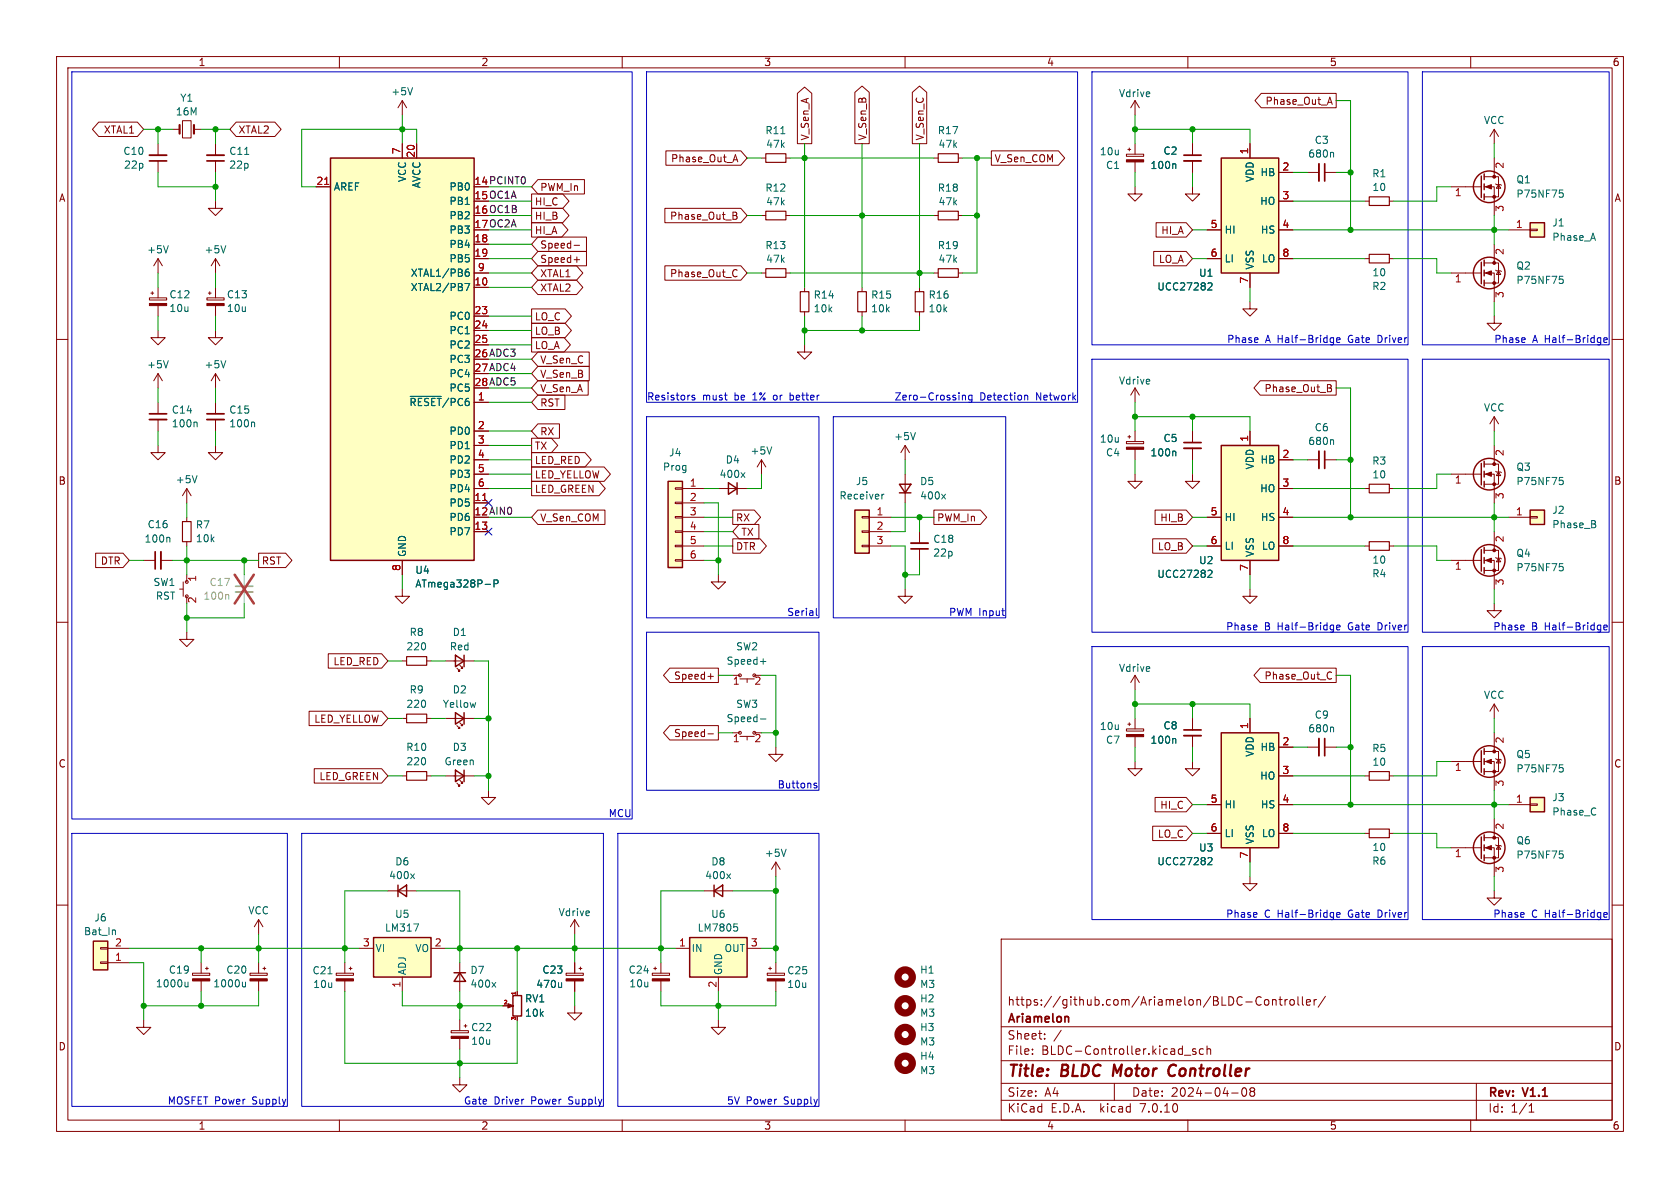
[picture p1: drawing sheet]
<svg xmlns="http://www.w3.org/2000/svg" width="297mm" height="210mm" viewBox="0 0 297 210" stroke-linecap="round" stroke-linejoin="round" font-family="sans-serif">
<g fill="none" stroke="#840000" stroke-width=".18">
<path d="M10 10h277v190h-277zM12 12h273v186h-273zM60 10v2M71.1 17.8v2.5M71.1 17.8l-.7 1.3M71.1 17.8l.8 1.3M110 10v2M141 16.5l1.2-1.1 1.3 1.1v8.9h-2.5zM151.1 16.3l1.3-1.1 1.3 1.1v9.1h-2.6zM160 10v2M161.3 16.3l1.3-1.1 1.2 1.1v9.1h-2.5zM200.7 17.8v2.5"/>
<path d="M200.7 17.8l-.8 1.3M200.7 17.8l.7 1.3M210 10v2M223 16.5h13.2v2.6h-13.2l-1.1-1.3zM234.8 18.1h.6M235.1 17.2l.4 1.3M260 10v2M17.5 21.6h6.8l1.1 1.3-1.1 1.2h-6.8l-1.2-1.2zM27.9 25.4v2M27.9 28.4v2.1M30.5 22.9h1.2M32.3 21.3h1.5v3.1h-1.5z"/>
<path d="M34.3 22.9h1.3M38.1 35.6v1.2h-1.3l1.3 1.3 1.3-1.3h-1.3M38.1 25.4v2M38.1 28.4v2.1M41.8 21.6h6.8l1.1 1.3-1.1 1.2h-6.8l-1.2-1.2zM55.9 33h2.5M71.1 25.4v2.5M73.7 25.4v2.5M94 34.3h5.5l1.1 1.3-1.1 1.2h-5.5zM94 36.8h5.5l1.1 1.3-1.1 1.3h-5.5zM94 39.4h5.3l1.1 1.2-1.1 1.3h-5.3zM95.1 31.7h8.2v2.6h-8.2l-1.1-1.3z"/>
<path d="M117.5 36.8h13.5l1.1 1.3-1.1 1.3h-13.5zM117.7 26.7h13.3l1.1 1.2-1.1 1.3h-13.3zM129.6 38.1h.4M129.6 37.5l.6 .1v.3l-.2 .2M129.7 28.2h.6M130 38.1l.3 .2-.1 .3-.6 .2M130 27.3l.4 1.3M134.6 38.1h.8M134.6 27.9h.8M138.9 38.1h.8M138.9 27.9h.8M165.1 38.1h.8"/>
<path d="M165.1 27.9h.8M169.4 38.1h.8M169.4 27.9h.8M175.3 26.7h11.8l1.1 1.2-1.1 1.3h-11.8zM199.1 27.3h3.1v.3h-3.1zM199.4 26.4h.5M199.6 26.2v.5M200.7 33v1.3h1.2l-1.2 1.3-1.3-1.3h1.3M200.7 25.4v1.9M200.7 28.6v1.9M204.4 39.4h5.3l1.1 1.2-1.1 1.3h-5.3zM210.8 33v1.3h1.3l-1.3 1.3-1.3-1.3h1.3"/>
<path d="M210.8 25.4v2M210.8 28.4v2.1M221 25.4v2.5M226.1 30.5h2.5M226.1 35.6h2.5M231.1 30.5h2.1M234.2 30.5h2M241.3 35.6h.8M245.6 35.6h.8M256.5 33h5.4M262.4 33h1.8v5.1M262.4 31.2h2.5v3.6h-2.5"/>
<path d="M264.2 22.9v2.5M264.2 27.9v3.3M264.2 22.9l-.8 1.2M264.2 22.9l.7 1.2M264.4 32.5l.1 .1h.8l.1 .2M264.9 32.6l.4 .7h-.8zM10 60h2M26.4 52.7h3.1v.3h-3.1zM26.7 51.8h.5M26.9 51.6v.5M27.9 58.4v1.3h-1.2l1.2 1.3 1.3-1.3h-1.3M27.9 45.7v2.6"/>
<path d="M27.9 50.8v1.9M27.9 54v1.9M27.9 45.7l-.7 1.3M27.9 45.7l.8 1.3M36.6 52.7h3v.3h-3zM36.8 51.8h.5M37.1 51.6v.5M38.1 58.4v1.3h-1.3l1.3 1.3 1.3-1.3h-1.3M38.1 45.7v2.6M38.1 50.8v1.9M38.1 54v1.9M38.1 45.7l-.8 1.3"/>
<path d="M38.1 45.7l.8 1.3M83.8 45.7h2.6M83.8 48.3h2.6M83.8 50.8h2.6M83.8 43.2h2.6M83.8 55.9h2.6M83.8 58.4h2.6M94 54.6h5.9l1.1 1.3-1.1 1.3h-5.9zM94 59.7h5.7l1.1 1.3-1.1 1.2h-5.7zM94 57.1h5.9l1.1 1.3-1.1 1.3h-5.9zM95.1 44.4h8.6v2.6h-8.6l-1.1-1.3zM95.1 47h6.8l1.1 1.3-1.1 1.2h-6.8l-1.1-1.2z"/>
<path d="M95.1 49.5h6.8l1.1 1.3-1.1 1.3h-6.8l-1.1-1.3zM95.1 41.9h8.6v2.6h-8.6l-1.1-1.3zM101.5 45.9h1M101.5 43.4h1M117.5 47h13.5l1.1 1.3-1.1 1.2h-13.5zM129.9 47.7l.4 .1M130.3 48.8l-.4 .1M134.6 48.3h.8M138.9 48.3h.8M142.2 50.8v.8M142.2 55.1v.8M152.4 50.8v.8"/>
<path d="M152.4 55.1v.8M162.6 50.8v.8M162.6 55.1v.8M165.1 48.3h.8M169.4 48.3h.8M204 44.4h5.7l1.1 1.3-1.1 1.3h-5.7zM213.4 45.7h2.5M213.4 40.6h2.5M221 53.3v1.3h1.2l-1.2 1.3-1.3-1.3h1.3M221 48.3v2.5M226.1 45.7h2.5M226.1 40.6h2.5"/>
<path d="M241.3 45.7h.8M245.6 45.7h.8M256.5 48.3h5.4M262.4 48.3h1.8v5M262.4 46.5h2.5v3.5h-2.5M264.2 55.9v1.3h1.2l-1.2 1.2-1.3-1.2h1.3M264.2 43.2v3.3M264.4 47.8l.1 .1h.8l.1 .1M264.9 47.9l.4 .6h-.8zM266.7 40.6h3.8M270.5 40.5h1.3v.3h-1.3zM285 60h2"/>
<path d="M27.9 78.7v1.3h-1.2l1.2 1.3 1.3-1.3h-1.3M27.9 66v2.6M27.9 71.1v2.1M27.9 74.2v2M27.9 66l-.7 1.3M27.9 66l.8 1.3M38.1 78.7v1.3h-1.3l1.3 1.3 1.3-1.3h-1.3M38.1 66l-.8 1.3M38.1 66v2.6M38.1 71.1v2.1M38.1 74.2v2M38.1 66l.8 1.3"/>
<path d="M83.8 71.1h2.6M83.8 76.2h2.6M83.8 61h2.6M83.8 78.7h2.6M94 77.5h3.5l1.1 1.2-1.1 1.3h-3.5zM95.1 74.9h3.8v2.6h-3.8l-1.1-1.3zM95.1 69.8h4.8v2.6h-4.8l-1.1-1.3zM95.1 62.2h9.1v2.6h-9.1l-1.1-1.3zM95.1 67.3h8.9v2.6h-8.9l-1.1-1.3zM95.1 64.8h9.1v2.5h-9.1l-1.1-1.3zM142.2 61v1.2h1.3l-1.3 1.3-1.2-1.3h1.2M160 78.7l.8 1.3"/>
<path d="M160 78.7v2.6M160 78.7l-.7 1.3M199.1 78.1h3.1v.3h-3.1zM199.4 77.2h.5M199.6 77v.5M200.7 68.6v2.5M200.7 76.2v1.9M200.7 79.4v1.9M200.7 68.6l-.8 1.3M200.7 68.6l.7 1.3M210.8 76.2v2M210.8 79.2v2.1"/>
<path d="M221 76.2v2.5M222.8 67.3h13.4v2.6h-13.4l-1.1-1.3zM234.7 68l.6 .1v.2l-.2 .3M234.7 68.6h.4M235.1 68.6l.3 .2-.1 .3-.6 .2M264.2 73.7v2.5M264.2 78.7v3.3M264.2 73.7l-.8 1.2M264.2 73.7l.7 1.2M16.9 97.8h4.8l1.2 1.3-1.2 1.2h-4.8zM25.4 99.1h2M28.4 99.1h2.1"/>
<path d="M33 86.4v2.5M33 91.4v.8M33 95.8v.7M33 86.4l-.7 1.2M33 86.4l.8 1.2M45.7 97.8h4.8l1.1 1.3-1.1 1.2h-4.8zM71.1 99.1v2.5M83.8 83.8h2.6M83.8 81.3h2.6M83.8 86.4h2.6M83.8 88.9h2.6M83.8 94h2.6"/>
<path d="M94 80h9.4l1.1 1.3-1.1 1.3h-9.4zM94 85.1h11.9l1.1 1.3-1.1 1.2h-11.9zM94 82.5h12.8l1.1 1.3-1.1 1.3h-12.8zM95.1 90.2h11.8v2.5h-11.8l-1.1-1.3zM119.4 98.9h1.2v.3h-1.2zM119.4 96.4h1.2v.2h-1.2zM119.4 93.9h1.2v.2h-1.2zM119.4 91.3h1.2v.3h-1.2zM119.4 88.8h1.2v.2h-1.2zM119.4 86.2h1.2v.3h-1.2zM120.6 99.1h3.9M120.6 91.4h3.9"/>
<path d="M120.6 86.4h3.9M120.6 96.5h3.9M120.6 88.9h3.9M120.6 94h3.9M127 86.4h5.1M129.5 90.2h3.9l1.1 1.2-1.1 1.3h-3.9zM129.5 95.2h4.9l1.1 1.3-1.1 1.3h-4.9zM130.7 92.7h3.5v2.6h-3.5l-1.2-1.3zM134.6 81.3l.8 1.3M134.6 81.3v2.5M134.6 81.3l-.7 1.3M152.4 96.4h1.3v.2h-1.3z"/>
<path d="M152.4 93.9h1.3v.2h-1.3zM152.4 91.3h1.3v.3h-1.3zM153.7 91.4h3.8M153.7 96.5h3.8M153.7 94h3.8M160 83.8v5.1M162.6 94v2M162.6 97v2.1M165.1 90.2h8.2l1.1 1.2-1.1 1.3h-8.2zM200.7 83.8v1.3h1.2l-1.2 1.3-1.3-1.3h1.3M203.8 95.2h5.9l1.1 1.3-1.1 1.3h-5.9zM204.2 90.2h5.5l1.1 1.2-1.1 1.3h-5.5z"/>
<path d="M210.8 83.8v1.3h1.3l-1.3 1.3-1.3-1.3h1.3M213.4 91.4h2.5M213.4 96.5h2.5M221 99.1v2.5M226.1 91.4h2.5M226.1 81.3h2.5M226.1 86.4h2.5M226.1 96.5h2.5M231.1 81.3h2.1M234.2 81.3h2M241.3 86.4h.8M241.3 96.5h.8"/>
<path d="M245.6 86.4h.8M245.6 96.5h.8M256.5 99.1h5.4M256.5 83.8h5.4M262.4 99.1h1.8v5M262.4 97.3h2.5v3.5h-2.5M262.4 83.8h1.8v5.1M262.4 82h2.5v3.6h-2.5M264.2 94v3.3M264.4 98.6l.1 .1h.8l.1 .1M264.4 83.3l.1 .1h.8l.1 .2M264.9 98.7l.4 .6h-.8z"/>
<path d="M264.9 83.4l.4 .7h-.8zM266.7 91.4h3.8M270.5 91.3h1.3v.3h-1.3zM10 110h2M31.7 104.1h.7M32.4 102.9v2.5M33 111.8v1.2h-1.3l1.3 1.3 1.3-1.3h-1.3M33 101.6v1.3M33 105.4v1.3M58 115.6h9.5l1.1 1.2-1.1 1.3h-9.5zM71.1 104.1v1.3h1.3l-1.3 1.3-1.3-1.3h1.3M71.1 116.8h.8"/>
<path d="M75.4 116.8h.8M78.7 116.8h5.1M80.8 118.1l.5 .5h-.3h.3v-.2M81.3 117.6l.5 .5h-.3h.3v-.2M118.4 118.1h8.6v2.6h-8.6l-1.1-1.3zM125.2 119.6h.9M127 101.6v1.3h-1.3l1.3 1.2 1.3-1.2h-1.3M129.5 119.4h1.3M133.3 119.4h1.3M160 104.1v1.3h-1.3l1.3 1.3 1.3-1.3h-1.3M200.7 119.4v2.5M200.7 119.4l-.8 1.3"/>
<path d="M200.7 119.4l.7 1.3M221 104.1v1.3h1.2l-1.2 1.3-1.3-1.3h1.3M222.8 118.1h13.4v2.6h-13.4l-1.1-1.3zM235 118.8l.4 .1M235.4 119.9l-.4 .2M264.2 106.7v1.3h1.2l-1.2 1.2-1.3-1.2h1.3M285 110h2M54.6 125.7h12.9l1.1 1.3-1.1 1.3h-12.9zM55.6 135.9h11.9l1.1 1.3-1.1 1.2h-11.9zM71.1 137.2h.8M71.1 127h.8M75.4 137.2h.8"/>
<path d="M75.4 127h.8M78.7 137.2h5.1M78.7 127h5.1M80.8 138.4l.5 .5h-.3h.3v-.2M80.8 128.3l.5 .5h-.3h.3v-.3M81.3 137.9l.5 .5h-.3h.3v-.2M81.3 127.8l.5 .5h-.3h.3v-.3M86.4 139.7v1.3h-1.3l1.3 1.2 1.2-1.2h-1.2M118.4 128.3h8.6v2.5h-8.6l-1.1-1.3zM125.2 129.7h.9M129.5 129.5h1.3M130.8 130.2h2.5"/>
<path d="M130.8 120h2.5M132.1 120v.7M132.1 130.2v.6M133.3 129.5h1.3M137.2 132.1v1.3h-1.3l1.3 1.2 1.2-1.2h-1.2M199.1 128.9h3.1v.3h-3.1zM199.4 128h.5M199.6 127.8v.5M200.7 134.6v1.3h1.2l-1.2 1.3-1.3-1.3h1.3M200.7 127v1.9M200.7 130.2v1.9M210.8 134.6v1.3h1.3l-1.3 1.3-1.3-1.3h1.3"/>
<path d="M210.8 127v2M210.8 130v2.1M221 127v2.5M226.1 137.2h2.5M226.1 132.1h2.5M231.1 132.1h2.1M234.2 132.1h2M241.3 137.2h.8M245.6 137.2h.8M256.5 134.6h5.4M262.4 134.6h1.8v5.1M262.4 132.8h2.5v3.6h-2.5"/>
<path d="M264.2 124.5v2.5M264.2 129.5v3.3M264.2 124.5l-.8 1.2M264.2 124.5l.7 1.2M264.4 134.1l.1 .1h.8l.1 .2M264.9 134.2l.4 .7h-.8zM10 160h2M68.6 157.5h5.1M124.5 157.5h5M137.2 152.4v2.5M137.2 152.4l-.8 1.3M137.2 152.4l.7 1.3"/>
<path d="M203.8 146h5.9l1.1 1.3-1.1 1.3h-5.9zM204.2 141h5.5l1.1 1.2-1.1 1.3h-5.5zM213.4 147.3h2.5M213.4 142.2h2.5M221 154.9v1.3h1.2l-1.2 1.3-1.3-1.3h1.3M221 149.9v2.5M226.1 147.3h2.5M226.1 142.2h2.5M241.3 147.3h.8M245.6 147.3h.8M256.5 149.9h5.4M262.4 149.9h1.8v5"/>
<path d="M262.4 148.1h2.5v3.5h-2.5M264.2 157.5v1.3h1.2l-1.2 1.2-1.3-1.2h1.3M264.2 144.8v3.3M264.4 149.4l.1 .1h.8l.1 .1M264.9 149.5l.4 .6h-.8zM266.7 142.2h3.8M270.5 142.1h1.3v.3h-1.3zM285 160h2M17.8 167.5h1.2v.3h-1.2zM17.8 170.1h1.2v.2h-1.2zM19 167.6h3.9M19 170.2h3.9"/>
<path d="M34 172h3.1v.4h-3.1zM35.6 170.2v1.8M35.6 173.4v1.9M36.3 171.2h.5M36.6 170.9v.6M44.2 172h3v.4h-3zM45.7 162.6v2.5M45.7 170.2v1.8M45.7 173.4v1.9M45.7 162.6l-.7 1.2M45.7 162.6l.8 1.2M46.5 171.2h.5"/>
<path d="M46.7 170.9v.6M59.4 172h3.1v.4h-3.1zM61 170.2v1.8M61 173.4v1.9M61.7 171.2h.5M62 170.9v.6M63.5 167.6h2.5M71.1 172.7v2.6M76.2 167.6h2.5M81.3 170.2v5.1M88.9 177.8h1M91.4 175.3v.6"/>
<path d="M100.1 172h3v.4h-3zM101.6 177.8v1.3h-1.3l1.3 1.2 1.3-1.2h-1.3M101.6 162.6l-.8 1.2M101.6 162.6v2.5M101.6 170.2v1.8M101.6 173.4v1.9M101.6 162.6l.8 1.2M102.4 171.2h.5M102.6 170.9v.6M115.3 172h3.1v.4h-3.1zM115.6 171.2h.5M115.8 170.9v.6"/>
<path d="M116.8 170.2v1.8M116.8 173.4v1.9M119.4 167.6h2.5M127 172.7v2.6M132.1 167.6h2.5M135.6 172h3.1v.4h-3.1zM135.9 171.2h.5M136.1 170.9v.6M137.2 170.2v1.8M137.2 173.4v1.9M177 166h108v32h-108zM223 176.3a.6 .6 0 0 0-.8 0 .6 .6 0 0 0-.2 .8 .56 .56 0 0 0 .3 .5 .56 .56 0 0 0 .7 0"/>
<path d="M223.7 176.8l.3-.1 .3 .3v.4l-.3 .3-.3-.1-.2-.2v-.4zM225 176.8l.2-.1 .3 .1 .1 .9M225 176.7v1M226.1 176.7h.6M226.3 176.2v1.3l.4 .2M227.2 176.7v1M227.6 176.7l-.3 .1-.1 .2M228.1 176.8l.2-.1 .4 .1 .1 .6-.1 .2-.4 .1-.2-.1zM229.5 176.2v1.3l.2 .2M230.2 176.2v1.3l.3 .2M231 177.2l.7-.1-.1-.3-.4-.1-.2 .2v.7h.6M232.3 176.7v1"/>
<path d="M232.7 176.7l-.2 .1-.2 .2M234.3 176.1l-1.3 2M25.4 180.3v1.3h-1.3l1.3 1.3 1.3-1.3h-1.3M60 198v2M79.8 182.2h3v.4h-3zM81.3 190.5v1.3h-1.3l1.3 1.2 1.2-1.2h-1.2M81.3 180.3v1.9M81.3 183.6v1.8M82 181.4h.5M82.3 181.1v.5M110 198v2M127 180.3v1.3h-1.3l1.3 1.3 1.3-1.3h-1.3"/>
<path d="M160 198v2M177 194.5h108M177 191.5h108M177 187.5h108M177 181.5h108M182.5 186.3v.1M182.5 185.5v.1M184.7 183.6v.1M184.7 182.8v.1M187.6 182.1l-1.3 2M197 191.5v3M209.4 186.5h1.1"/>
<path d="M210 198v2M211.4 185.5l-.4-.1-.2 .2 .1 .2 .5 .2v.3h-.6M212.7 185.5l-.4-.1-.3 .3v.4l.2 .2h.5M213.4 185.5l.2-.1 .4 .1v.9M213.4 184.9v1.5M217.7 193.2h1.2M219.7 192.4l.2-.1a.81 .81 0 0 1 .6 .6 .81 .81 0 0 1-.3 .8l-.2 .1a.81 .81 0 0 1-.3-1.4zM221.2 192.9l-.2-.2 .2-.4 .5 .1 .1 .2-.3 .3M221.2 192.9l-.2 .3v.3l.2 .3 .5-.1 .1-.2-.1-.4-.2-.2M221.2 192.9h.3M260 198v2M261 191.5v6.5"/>
<path d="M270.3 196.6h.9M270.3 195.5l.4-.4v1.5"/>
<circle cx="33" cy="105.4" r=".25"/>
<circle cx="33" cy="102.9" r=".25"/>
<circle cx="130.8" cy="119.4" r=".25"/>
<circle cx="133.3" cy="119.4" r=".25"/>
<circle cx="130.8" cy="129.5" r=".25"/>
<circle cx="133.3" cy="129.5" r=".25"/>
</g>
<path d="M197 188.2l-.3 2M206.6 189.4a.69 .69 0 0 0 .2 .7 .69 .69 0 0 0 .8 0M207.6 188.2a.88 .88 0 0 0-1 .9" fill="none" stroke="#840000" stroke-width=".4"/>
<g fill="none" stroke="#840000" stroke-width=".3">
<path d="M26.4 28.4h3.1M36.6 28.4h3M209.3 27.4h3M234.2 29v3M26.4 73.2h3.1M36.6 73.2h3M209.3 78.2h3M234.2 79.8v3M27.4 97.5v3.1M161 97h3.1M209.3 129h3M234.2 130.6v3"/>
<path d="M188.7 179.7l.2 .2v.8"/>
</g>
<path d="M26.4 27.4h3.1M36.6 27.4h3M209.3 28.4h3M233.2 29v3M26.4 74.2h3.1M36.6 74.2h3M209.3 79.2h3M233.2 79.8v3M28.4 97.5v3.1M161 96h3.1M209.3 130h3M233.2 130.6v3" fill="none" stroke="#840000" stroke-width=".33"/>
<g fill="none" stroke="#006464" stroke-width=".18">
<path d="M72.9 15.5l-.4 1.3M43.3 27.3h.7M138 23.6h.8M207.7 28.9l.2 .2v.7M235.6 26.9l.2 .2v.7M275.7 33.6h.6M275.8 34.1h.3l.3 .2-.1 .4-.5 .2M29.8 43.4l-.5 1.3M39.9 43.4l-.4 1.3M82.2 50.1h.8l-.5 1.3M82.3 48.2l.4-.1 .3 .2-.2 .5h-.3l-.2-.1M82.8 47.6h-.3l-.2 .3"/>
<path d="M213.7 50l.5 .1 .1 .3-.8 .9h.8M275.7 48.8h.6M275.8 49.3h.3l.3 .3-.1 .4-.5 .1M29.8 63.8l-.5 1.2M34.7 74.6l.2 .2v.7M39.9 63.8l-.4 1.2M44.8 74.6l.2 .2v.7M72.5 70.1h5.5M136.4 79l-.4 1.3M161.8 76.5l-.4 1.2M207.7 79.7l.2 .2v.7M235.6 77.7l.2 .2v.7"/>
<path d="M29.9 95l.1 .2v.6M34.8 84.1l-.4 1.2M131 83.6l.7 .8M131.7 83.6l-.7 .8M155.9 87.4v.8M156.3 87.4l-.4 .2M166.5 87.4l.6 .8M167.1 87.4l-.6 .8M275.7 99.6h.6M275.7 84.4h.6M275.8 84.9h.3l.3 .2-.1 .4-.5 .2M282.1 92.7v.5"/>
<path d="M85.8 103.3h.9M87.3 103.2l.6-.1 .2-.2-.1-.3-.7-.1v1.3M134.4 116.9h1M213.7 100.8l.5 .1 .1 .3-.8 .9h.8M275.8 100.1h.3l.3 .3-.1 .4-.5 .1M84.1 124.2l-.2 .8M134.4 127.1h1M207.7 130.5l.2 .2v.7M235.6 128.5l.2 .2v.7M275.7 135.2h.6M275.8 135.7h.3l.3 .2-.1 .4-.5 .2M72.6 154.5l.7 .8"/>
<path d="M73.3 154.5l-.7 .8M128.5 154.5l.6 .8M129.1 154.5l-.6 .8M139 150.1l-.4 1.3M213.7 151.6l.5 .1 .1 .3-.8 .9h.8M275.7 150.4h.6M275.8 150.9h.3l.3 .3-.1 .4-.5 .1M20.4 164.4v.8M33.2 174.3l-.1 .2-.3-.1M33.2 173.6v.9M43.4 173.6v.9M43.4 174.3l-.2 .2-.3-.1"/>
<path d="M58 172.1h.7M73.1 163.3h.9l-.6 1.3M87 173.7l.6 .8M87.6 173.7l-.6 .8M99.3 173.7v.9M99.3 174.4l-.2 .2M129.8 163.3h.6M129.9 163.8h.3l.2 .3-.1 .4-.4 .1"/>
</g>
<g fill="#840000" stroke="#840000" stroke-width=".18">
<path d="M26.4 53.6h3.1v.4h-3.1z"/>
<path d="M199.1 28.2h3.1v.4h-3.1z"/>
<path d="M262.6 99.1l1.1-.4v.7z"/>
<path d="M262.6 83.8l1.1-.4v.8z"/>
<path d="M262.6 33l1.1-.4v.8z"/>
<path d="M262.6 48.3l1.1-.4v.7z"/>
<path d="M135.6 173h3.1v.4h-3.1z"/>
<path d="M115.3 173h3.1v.4h-3.1z"/>
<path d="M59.4 173h3.1v.4h-3.1z"/>
<path d="M262.6 149.9l1.1-.4v.7z"/>
<path d="M262.6 134.6l1.1-.4v.8z"/>
<path d="M79.8 183.2h3v.4h-3z"/>
<path d="M89.8 177.4l1 .4h-.2h.2l-1 .4z"/>
<path d="M100.1 173h3v.4h-3z"/>
<path d="M44.2 173h3v.4h-3z"/>
<path d="M199.1 79h3.1v.4h-3.1z"/>
<path d="M34 173h3.1v.4h-3.1z"/>
<path d="M199.1 129.8h3.1v.4h-3.1z"/>
<path d="M36.6 53.6h3v.4h-3z"/>
<circle cx="264.2" cy="100.8" r=".25"/>
<circle cx="264.2" cy="97.3" r=".25"/>
<circle cx="264.2" cy="85.6" r=".25"/>
<circle cx="264.2" cy="82" r=".25"/>
<circle cx="264.2" cy="34.8" r=".25"/>
<circle cx="264.2" cy="31.2" r=".25"/>
<circle cx="264.2" cy="50" r=".25"/>
<circle cx="264.2" cy="46.5" r=".25"/>
<circle cx="264.2" cy="151.6" r=".25"/>
<circle cx="264.2" cy="148.1" r=".25"/>
<circle cx="264.2" cy="136.4" r=".25"/>
<circle cx="264.2" cy="132.8" r=".25"/>
</g>
<g fill="none" stroke="#840000" stroke-width=".2">
<path d="M135.4 27.2h3.5v1.5h-3.5zM135.4 37.3h3.5v1.6h-3.5zM165.9 37.3h3.5v1.6h-3.5zM165.9 27.2h3.5v1.5h-3.5zM242.1 34.8h3.5v1.5h-3.5zM135.4 47.5h3.5v1.5h-3.5zM141.5 51.6h1.5v3.5h-1.5zM151.6 51.6h1.6v3.5h-1.6zM161.8 51.6h1.5v3.5h-1.5zM165.9 47.5h3.5v1.5h-3.5zM242.1 45h3.5v1.5h-3.5zM32.3 92.2h1.5v3.6h-1.5z"/>
<path d="M242.1 95.8h3.5v1.5h-3.5zM242.1 85.6h3.5v1.5h-3.5zM71.9 116.1h3.5v1.5h-3.5zM71.9 136.4h3.5v1.5h-3.5zM71.9 126.2h3.5v1.6h-3.5zM242.1 136.4h3.5v1.5h-3.5zM242.1 146.6h3.5v1.5h-3.5z"/>
</g>
<g fill="#ffffc2" stroke="#ffffc2" stroke-width=".18">
<path d="M215.9 27.9h10.2v20.4h-10.2z"/>
<path d="M270.5 90.2h2.5v2.5h-2.5z"/>
<path d="M270.5 39.4h2.5v2.5h-2.5z"/>
<path d="M121.9 165.7h10.2v7h-10.2z"/>
<path d="M270.5 141h2.5v2.5h-2.5z"/>
<path d="M66 165.7h10.2v7h-10.2z"/>
<path d="M215.9 78.7h10.2v20.4h-10.2z"/>
<path d="M215.9 129.5h10.2v20.4h-10.2z"/>
<path d="M16.5 166.4h2.5v5.1h-2.5z"/>
<path d="M118.1 85.1h2.5v15.2h-2.5z"/>
<path d="M151.1 90.2h2.6v7.6h-2.6z"/>
<path d="M58.4 27.9h25.4v71.2h-25.4z"/>
</g>
<g fill="none" stroke="#840000" stroke-width=".25">
<path d="M58.4 27.9h25.4v71.2h-25.4zM215.9 27.9h10.2v20.4h-10.2zM261.9 31.1v3.8M262.4 30.7v1.1M262.4 32.5v1M262.4 34.3v1M270.5 39.4h2.5v2.5h-2.5zM261.9 46.4v3.8M262.4 46v1M262.4 47.8v1M262.4 49.5v1M215.9 78.7h10.2v20.4h-10.2z"/>
<path d="M118.1 85.1h2.5v15.2h-2.5zM128.8 85.3l1.5 1.1-1.5 1zM130.3 85.3v2.1M151.1 90.2h2.6v7.6h-2.6zM159 85.6h2l-1 1.5zM159 87.1h2M261.9 81.9v3.8M261.9 97.2v3.8M262.4 81.5v1.1M262.4 83.3v1M262.4 85.1v1M262.4 96.8v1"/>
<path d="M262.4 98.6v1M270.5 90.2h2.5v2.5h-2.5zM80.5 115.8l1.5 1-1.5 1.1zM82 115.8v2.1M262.4 100.3v1M80.5 136.1l1.5 1.1-1.5 1zM80.5 126l1.5 1-1.5 1zM82 126v2M82 136.1v2.1M215.9 129.5h10.2v20.4h-10.2zM261.9 132.7v3.8M262.4 132.3v1.1"/>
<path d="M262.4 134.1v1M262.4 135.9v1M70.4 157.5l1.5-1v2zM70.4 156.5v2M126.2 157.5l1.6-1v2zM126.2 156.5v2M261.9 148v3.8M262.4 147.6v1M262.4 149.4v1M262.4 151.1v1M270.5 141h2.5v2.5h-2.5zM16.5 166.4h2.5v5.1h-2.5z"/>
<path d="M66 165.7h10.2v7h-10.2zM80.3 172h2M81.3 172l1 1.5h-2zM90.7 176h1.5v3.6h-1.5zM121.9 165.7h10.2v7h-10.2z"/>
<circle cx="263.3" cy="33" r="2.79"/>
<circle cx="263.3" cy="48.3" r="2.79"/>
<circle cx="263.3" cy="99.1" r="2.79"/>
<circle cx="263.3" cy="83.8" r="2.79"/>
<circle cx="263.3" cy="134.6" r="2.79"/>
<circle cx="263.3" cy="149.9" r="2.79"/>
</g>
<g fill="none" stroke="#840000" stroke-width="1.3">
<circle cx="160" cy="172.7" r="1.27"/>
<circle cx="160" cy="177.8" r="1.27"/>
<circle cx="160" cy="188" r="1.27"/>
<circle cx="160" cy="182.9" r="1.27"/>
</g>
<path d="M41.7 104.6h3" fill="none" stroke="#a1a1a1" stroke-width=".33"/>
<path d="M41.7 103.6h3" fill="none" stroke="#a1a1a1" stroke-width=".3"/>
<path d="M43.2 101.6v2M43.2 104.6v2.1" fill="none" stroke="#a1a1a1" stroke-width=".18"/>
<path d="M40.3 105.1l.1 .2v.6" fill="none" stroke="#989898" stroke-width=".18"/>
<path d="M41.5 101.6l3.4 5.1M44.9 101.6l-3.4 5.1" fill="none" stroke="#eb3a3d" stroke-width=".46"/>
<path d="M57.4 32.6h.7M85.3 88.5h.8" fill="none" stroke="#a90000" stroke-width=".18"/>
<path d="M31.7 22.1v1.5M34.3 22.1v1.5" fill="none" stroke="#840000" stroke-width=".38"/>
<g fill="none" stroke="#0000c2" stroke-width=".18">
<path d="M12.7 12.7h99.1v132.1h-99.1zM114.3 12.7h76.2v58.4h-76.2zM193 12.7h55.9v48.3h-55.9zM251.5 12.7h33v48.3h-33zM235.3 59.8h.5M235.8 59.7v1l-.2 .2-.3 .1M282.5 59.8h.5M283 59.7v1l-.1 .2-.3 .1M114.3 73.7h30.5v35.5h-30.5zM122.8 69.9h-.3l-.2 .1 .1 .2 .4 .1v.3h-.5M139.7 69.4v1.3M139.7 70.6l.1 .1"/>
<path d="M139.8 69.9h-.1M147.3 73.7h30.5v35.5h-30.5zM170.1 69.9v.8M170.1 70l.2-.1h.3l.1 .8M171.8 69.9h-.3l-.3 .2 .1 .5h.5M171.8 69.9v1l-.2 .2h-.3M181.1 70l.2-.1h.3l.1 .8M193 63.5h55.9v48.3h-55.9zM235.3 60.5h.5M236.3 60.1l.6-.1-.1-.2-.3-.1-.2 .2 .1 .6h.4M251.5 63.5h33v48.3h-33zM282.5 60.5h.5"/>
<path d="M283.5 60.1l.6-.1v-.2l-.4-.1-.2 .2 .1 .6h.5M114.3 111.8h30.5v27.9h-30.5zM144.3 107.5v1.1l.2 .2M177.1 108h.5M177.5 108.8h.1M193 114.3h55.9v48.3h-55.9zM235.3 111.3h.5M235.3 110.6h.5M235.8 110.5v1l-.2 .2-.3 .1M236.3 110.9l.6-.1-.1-.2-.3-.1-.2 .2 .1 .6h.4M251.5 114.3h33v48.3h-33zM282.5 111.3h.5"/>
<path d="M282.5 110.6h.5M283 110.5v1l-.1 .2-.3 .1M283.5 110.9l.6-.1v-.2l-.4-.1-.2 .2 .1 .6h.5M143.9 138.7l.5 .3-.1 .3-.4-.1M144.4 138.5l-.3-.1-.2 .2M12.7 147.3h38.1v48.3h-38.1zM53.3 147.3h53.4v48.3h-53.4zM109.2 147.3h35.6v48.3h-35.6zM235.3 162.1h.5M235.3 161.4h.5M235.8 161.3v1l-.2 .2-.3 .1M236.3 161.7l.6-.1-.1-.2-.3-.1-.2 .2 .1 .6h.4"/>
<path d="M282.5 162.1h.5M282.5 161.4h.5M283 161.3v1l-.1 .2-.3 .1M283.5 161.7l.6-.1v-.2l-.4-.1-.2 .2 .1 .6h.5"/>
</g>
<g fill="none" stroke="#009600" stroke-width=".18">
<path d="M236.2 17.8h2.6v22.8M25.4 22.9h5.1M27.9 30.5v2.5h10.2M27.9 22.9v2.5M35.6 22.9h5M38.1 22.9v2.5M38.1 30.5v5.1M71.1 20.3v5.1M73.7 25.4v-2.5h-20.4v10.1h2.6M86.4 35.6h7.6M86.4 38.1h7.6M86.4 33h7.6"/>
<path d="M132.1 38.1h2.5M132.1 27.9h2.5M139.7 38.1h25.4M139.7 27.9h25.4M142.2 25.4v25.4M152.4 25.4v25.4M162.6 25.4v25.4M170.2 38.1h2.5M170.2 27.9h5.1M172.7 27.9v20.4h-2.5M200.7 22.9h20.3v2.5M200.7 20.3v5.1"/>
<path d="M200.7 30.5v2.5M210.8 22.9v2.5M210.8 30.5v2.5M228.6 35.6h12.7M228.6 30.5h2.5M236.2 30.5h2.6M256.5 33h-2.5v2.6h-7.6M264.2 25.4v2.5M264.2 38.1v5.1M27.9 48.3v2.5M27.9 55.9v2.5M38.1 48.3v2.5"/>
<path d="M38.1 55.9v2.5M86.4 55.9h7.6M86.4 58.4h7.6M86.4 45.7h7.6M86.4 48.3h7.6M86.4 40.6h7.6M86.4 43.2h7.6M86.4 50.8h7.6M132.1 48.3h2.5M139.7 48.3h25.4M142.2 55.9v5.1M152.4 55.9v2.5"/>
<path d="M162.6 55.9v2.5h-20.4M210.8 45.7h2.6M210.8 40.6h2.6M221 50.8v2.5M228.6 45.7h12.7M228.6 40.6h38.1M246.4 45.7h7.6v2.6h2.5M264.2 53.3v2.6M27.9 68.6v2.5M27.9 76.2v2.5M38.1 68.6v2.5M38.1 76.2v2.5"/>
<path d="M86.4 68.6h7.6M86.4 66h7.6M86.4 61h7.6M86.4 63.5h7.6M86.4 76.2h7.6M86.4 78.7h7.6M86.4 71.1h7.6M200.7 73.7h20.3v2.5M200.7 71.1v5.1M210.8 73.7v2.5M236.2 68.6h2.6v22.8M264.2 76.2v2.5"/>
<path d="M22.9 99.1h2.5M30.5 99.1h15.2M33 88.9v2.5M33 96.5v5.1M43.2 99.1v2.5M86.4 81.3h7.6M86.4 91.4h7.6M86.4 86.4h7.6M86.4 83.8h7.6M124.5 94h5M124.5 88.9h2.5v12.7M124.5 96.5h5"/>
<path d="M124.5 91.4h5M124.5 86.4h2.5M124.5 99.1h2.5M134.6 83.8v2.6h-2.5M157.5 96.5h2.5v7.6M157.5 91.4h7.6M160 88.9v5.1h-2.5M160 81.3v2.5M162.6 91.4v2.6M162.6 99.1v2.5h-2.6M200.7 81.3v2.5M210.8 81.3v2.5"/>
<path d="M210.8 96.5h2.6M210.8 91.4h2.6M228.6 81.3h2.5M228.6 96.5h12.7M228.6 91.4h38.1M228.6 86.4h12.7M236.2 81.3h2.6M246.4 96.5h7.6v2.6h2.5M256.5 83.8h-2.5v2.6h-7.6M264.2 88.9v5.1M33 106.7v5.1M43.2 106.7v2.5h-10.2"/>
<path d="M68.6 116.8h2.5M71.1 101.6v2.5M76.2 116.8h2.5M83.8 116.8h2.6v22.9M127 119.4h2.5M134.6 119.4h2.6v12.7M221 101.6v2.5M236.2 119.4h2.6v22.8M264.2 104.1v2.6M68.6 137.2h2.5M68.6 127h2.5M76.2 137.2h2.5"/>
<path d="M76.2 127h2.5M83.8 137.2h2.6M83.8 127h2.6M127 129.5h2.5M134.6 129.5h2.6M200.7 124.5h20.3v2.5M200.7 121.9v5.1M200.7 132.1v2.5M210.8 124.5v2.5M210.8 132.1v2.5M228.6 137.2h12.7M228.6 132.1h2.5"/>
<path d="M236.2 132.1h2.6M256.5 134.6h-2.5v2.6h-7.6M264.2 127v2.5M264.2 139.7v5.1M68.6 157.5h-7.6v12.7M73.7 157.5h7.6v12.7M124.5 157.5h-7.7v12.7M129.5 157.5h7.7M137.2 154.9v15.3M210.8 147.3h2.6M210.8 142.2h2.6M221 152.4v2.5"/>
<path d="M228.6 147.3h12.7M228.6 142.2h38.1M246.4 147.3h7.6v2.6h2.5M264.2 154.9v2.6M22.9 167.6h40.6M22.9 170.2h2.5v10.1M35.6 167.6v2.6M35.6 175.3v2.5M45.7 165.1v5.1M45.7 175.3v2.5h-20.3M61 175.3v12.7h30.4v-7.7M71.1 175.3v2.5h17.8"/>
<path d="M78.7 167.6h40.7M81.3 175.3v5M91.4 167.6v7.7M101.6 165.1v5.1M101.6 175.3v2.5M116.8 175.3v2.5h20.4v-2.5M127 175.3v5M134.6 167.6h2.6M81.3 185.4v5.1"/>
</g>
<path d="M85.8 93.4l1.2 1.2M85.8 88.3l1.2 1.2M87 93.4l-1.2 1.2M87 88.3l-1.2 1.2" fill="none" stroke="#000084" stroke-width=".18"/>
<g fill="#009600" stroke="#009600" stroke-width=".18">
<circle cx="264.2" cy="40.6" r=".46"/>
<circle cx="238.8" cy="91.4" r=".46"/>
<circle cx="264.2" cy="91.4" r=".46"/>
<circle cx="238.8" cy="81.3" r=".46"/>
<circle cx="162.6" cy="48.3" r=".46"/>
<circle cx="172.7" cy="38.1" r=".46"/>
<circle cx="172.7" cy="27.9" r=".46"/>
<circle cx="152.4" cy="38.1" r=".46"/>
<circle cx="210.8" cy="124.5" r=".46"/>
<circle cx="200.7" cy="124.5" r=".46"/>
<circle cx="238.8" cy="30.5" r=".46"/>
<circle cx="238.8" cy="40.6" r=".46"/>
<circle cx="238.8" cy="132.1" r=".46"/>
<circle cx="238.8" cy="142.2" r=".46"/>
<circle cx="264.2" cy="142.2" r=".46"/>
<circle cx="152.4" cy="58.4" r=".46"/>
<circle cx="142.2" cy="27.9" r=".46"/>
<circle cx="200.7" cy="22.9" r=".46"/>
<circle cx="210.8" cy="22.9" r=".46"/>
<circle cx="200.7" cy="73.7" r=".46"/>
<circle cx="210.8" cy="73.7" r=".46"/>
<circle cx="162.6" cy="91.4" r=".46"/>
<circle cx="127" cy="99.1" r=".46"/>
<circle cx="142.2" cy="58.4" r=".46"/>
<circle cx="86.4" cy="137.2" r=".46"/>
<circle cx="86.4" cy="127" r=".46"/>
<circle cx="71.1" cy="22.9" r=".46"/>
<circle cx="27.9" cy="22.9" r=".46"/>
<circle cx="38.1" cy="22.9" r=".46"/>
<circle cx="38.1" cy="33" r=".46"/>
<circle cx="35.6" cy="167.6" r=".46"/>
<circle cx="33" cy="99.1" r=".46"/>
<circle cx="33" cy="109.2" r=".46"/>
<circle cx="43.2" cy="99.1" r=".46"/>
<circle cx="127" cy="177.8" r=".46"/>
<circle cx="137.2" cy="157.5" r=".46"/>
<circle cx="137.2" cy="167.6" r=".46"/>
<circle cx="81.3" cy="167.6" r=".46"/>
<circle cx="81.3" cy="188" r=".46"/>
<circle cx="81.3" cy="177.8" r=".46"/>
<circle cx="61" cy="167.6" r=".46"/>
<circle cx="45.7" cy="167.6" r=".46"/>
<circle cx="25.4" cy="177.8" r=".46"/>
<circle cx="35.6" cy="177.8" r=".46"/>
<circle cx="91.4" cy="167.6" r=".46"/>
<circle cx="101.6" cy="167.6" r=".46"/>
<circle cx="116.8" cy="167.6" r=".46"/>
<circle cx="137.2" cy="129.5" r=".46"/>
<circle cx="160" cy="101.6" r=".46"/>
</g>
<g font-size="2.8" fill="#840000">
<text x="178" y="190.9">Title:</text>
<text x="187.7" y="190.9">BLDC</text>
<text x="197.6" y="190.9">Motor</text>
<text x="208.2" y="190.9">Controller</text>
</g>
<g font-size="2.1" fill="#840000">
<text x="178" y="178">https://github.com/Ariamelon/BLDC-Controller/</text>
<text x="178" y="184">Sheet:</text>
<text x="178" y="181.2">Ariamelon</text>
<text x="178" y="186.7">File:</text>
<text x="184.1" y="186.7">BLDC-Controller.kicad_sch</text>
<text x="178" y="196.9">KiCad</text>
<text x="178" y="194.1">Size:</text>
<text x="184.7" y="194.1">A4</text>
<text x="185.7" y="196.9">E.D.A.</text>
<text x="194.6" y="196.9">kicad</text>
<text x="200" y="194.1">Date:</text>
<text x="201.8" y="196.9">7.0.10</text>
<text x="207" y="194.1">2024-04-08</text>
<text x="263" y="194.3">Rev:</text>
<text x="263" y="196.9">Id:</text>
<text x="267.1" y="196.9">1/1</text>
<text x="269.4" y="194.3">V1.1</text>
</g>
<g font-size="1.8" fill="#840000">
<text x="35" y="11.9">1</text>
<text x="85" y="11.9">2</text>
<text x="135" y="11.9">3</text>
<text x="185" y="11.9">4</text>
<text x="235" y="11.9">5</text>
<text x="285" y="11.9">6</text>
<text x="18.3" y="23.8">XTAL1</text>
<text x="42.1" y="23.8">XTAL2</text>
<text x="223.6" y="18.7">Phase_Out_A</text>
<text x="118.5" y="28.9">Phase_Out_A</text>
<text x="143.2" y="24.9" transform="rotate(-90 143.2 24.9)">V_Sen_A</text>
<text x="153.4" y="24.9" transform="rotate(-90 153.4 24.9)">V_Sen_B</text>
<text x="163.5" y="24.9" transform="rotate(-90 163.5 24.9)">V_Sen_C</text>
<text x="175.7" y="28.9">V_Sen_COM</text>
<text x="10.3" y="35.9">A</text>
<text x="83.8" y="32.8">14 PCINT0</text>
<text x="83.8" y="35.3">15 OC1A</text>
<text x="95.4" y="34">PWM_In</text>
<text x="285.3" y="35.9">A</text>
<text x="83.8" y="37.8">16 OC1B</text>
<text x="83.8" y="40.4">17 OC2A</text>
<text x="94.5" y="36.5">HI_C</text>
<text x="94.5" y="39.1">HI_B</text>
<text x="94.5" y="41.6">HI_A</text>
<text x="118.4" y="39.1">Phase_Out_B</text>
<text x="205.2" y="41.6">HI_A</text>
<text x="95.4" y="46.7">Speed+</text>
<text x="95.4" y="44.1">Speed-</text>
<text x="204.8" y="46.7">LO_A</text>
<text x="95.4" y="49.2">XTAL1</text>
<text x="95.4" y="51.8">XTAL2</text>
<text x="118.4" y="49.2">Phase_Out_C</text>
<text x="94.5" y="56.8">LO_C</text>
<text x="94.5" y="59.4">LO_B</text>
<text x="83.8" y="63.2">26 ADC3</text>
<text x="83.8" y="65.8">27 ADC4</text>
<text x="94.5" y="61.9">LO_A</text>
<text x="95.4" y="64.5">V_Sen_C</text>
<text x="83.8" y="68.3">28 ADC5</text>
<text x="95.4" y="69.5">V_Sen_A</text>
<text x="95.4" y="67">V_Sen_B</text>
<text x="223.4" y="69.5">Phase_Out_B</text>
<text x="95.4" y="77.2">RX</text>
<text x="95.4" y="72.1">RST</text>
<text x="94.5" y="82.2">LED_RED</text>
<text x="94.5" y="79.7">TX</text>
<text x="10.3" y="85.9">B</text>
<text x="94.5" y="87.3">LED_GREEN</text>
<text x="94.5" y="84.8">LED_YELLOW</text>
<text x="285.3" y="85.9">B</text>
<text x="83.8" y="91.2">12 AIN0</text>
<text x="95.4" y="92.4">V_Sen_COM</text>
<text x="130" y="92.4">RX</text>
<text x="131" y="94.9">TX</text>
<text x="165.6" y="92.4">PWM_In</text>
<text x="205" y="92.4">HI_B</text>
<text x="17.7" y="100">DTR</text>
<text x="46.2" y="100">RST</text>
<text x="130" y="97.5">DTR</text>
<text x="204.6" y="97.5">LO_B</text>
<text x="58.8" y="117.8">LED_RED</text>
<text x="119.1" y="120.3">Speed+</text>
<text x="223.4" y="120.3">Phase_Out_C</text>
<text x="55.5" y="128">LED_YELLOW</text>
<text x="119.1" y="130.5">Speed-</text>
<text x="10.3" y="135.9">C</text>
<text x="285.3" y="135.9">C</text>
<text x="56.4" y="138.1">LED_GREEN</text>
<text x="205" y="143.2">HI_C</text>
<text x="204.6" y="148.3">LO_C</text>
<text x="10.3" y="185.9">D</text>
<text x="285.3" y="185.9">D</text>
<text x="35" y="199.9">1</text>
<text x="85" y="199.9">2</text>
<text x="135" y="199.9">3</text>
<text x="185" y="199.9">4</text>
<text x="235" y="199.9">5</text>
<text x="285" y="199.9">6</text>
</g>
<g font-size="1.8" fill="#006464">
<text x="69.1" y="17.1">+5V</text>
<text x="197.7" y="17.4">Vdrive</text>
<text x="31" y="20.6">16M</text>
<text x="31.8" y="18.2">Y1</text>
<text x="135.2" y="23.9">R11</text>
<text x="165.7" y="23.9">R17</text>
<text x="262.2" y="22.1">VCC</text>
<text x="21.7" y="27.6">C10</text>
<text x="40.4" y="27.6">C11</text>
<text x="135.3" y="26.3">47k</text>
<text x="165.8" y="26.3">47k</text>
<text x="194.3" y="27.6">10u</text>
<text x="205.6" y="27.5">C2</text>
<text x="231.2" y="28.1">680n</text>
<text x="232.3" y="25.6">C3</text>
<text x="21.8" y="30">22p</text>
<text x="40.4" y="30">22p</text>
<text x="58.9" y="33.9">AREF</text>
<text x="72" y="32.3" transform="rotate(-90 72 32.3)">VCC</text>
<text x="74.5" y="33.4" transform="rotate(-90 74.5 33.4)">AVCC</text>
<text x="79.4" y="33.9">PB0</text>
<text x="135.2" y="34.1">R12</text>
<text x="165.7" y="34.1">R18</text>
<text x="195.4" y="30.1">C1</text>
<text x="203.3" y="30.1">100n</text>
<text x="221.8" y="32.3" transform="rotate(-90 221.8 32.3)">VDD</text>
<text x="222.7" y="31.3">HB</text>
<text x="242.5" y="31.5">R1</text>
<text x="242.5" y="34">10</text>
<text x="268" y="32.6">Q1</text>
<text x="268" y="35.2">P75NF75</text>
<text x="79.4" y="36.4">PB1</text>
<text x="79.4" y="39">PB2</text>
<text x="79.4" y="41.5">PB3</text>
<text x="135.3" y="36.5">47k</text>
<text x="165.8" y="36.5">47k</text>
<text x="216.4" y="41.5">HI</text>
<text x="222.7" y="36.4">HO</text>
<text x="222.8" y="41.5">HS</text>
<text x="274.3" y="40.2">J1</text>
<text x="25.9" y="45">+5V</text>
<text x="36.1" y="45">+5V</text>
<text x="79.4" y="44">PB4</text>
<text x="79.4" y="46.6">PB5</text>
<text x="135.2" y="44.2">R13</text>
<text x="135.3" y="46.7">47k</text>
<text x="165.7" y="44.2">R19</text>
<text x="165.8" y="46.7">47k</text>
<text x="216.4" y="46.6">LI</text>
<text x="221.8" y="47.8" transform="rotate(-90 221.8 47.8)">VSS</text>
<text x="223" y="46.6">LO</text>
<text x="268" y="47.9">Q2</text>
<text x="274.3" y="42.8">Phase_A</text>
<text x="29.9" y="52.9">C12</text>
<text x="40" y="52.9">C13</text>
<text x="72.5" y="51.7">XTAL2/PB7</text>
<text x="72.5" y="49.1">XTAL1/PB6</text>
<text x="143.7" y="53">R14</text>
<text x="153.9" y="53">R15</text>
<text x="164.1" y="53">R16</text>
<text x="204.5" y="51.5">UCC27282</text>
<text x="211.9" y="49.1">U1</text>
<text x="242.5" y="51.5">R2</text>
<text x="242.5" y="49">10</text>
<text x="268" y="50.4">P75NF75</text>
<text x="29.9" y="55.4">10u</text>
<text x="40" y="55.4">10u</text>
<text x="79.4" y="56.7">PC0</text>
<text x="79.4" y="59.3">PC1</text>
<text x="143.7" y="55.4">10k</text>
<text x="153.9" y="55.4">10k</text>
<text x="164.1" y="55.4">10k</text>
<text x="25.9" y="65.3">+5V</text>
<text x="36.1" y="65.3">+5V</text>
<text x="79.4" y="61.8">PC2</text>
<text x="79.4" y="64.4">PC3</text>
<text x="72.3" y="72">~{RESET}/PC6</text>
<text x="79.4" y="66.9">PC4</text>
<text x="79.4" y="69.4">PC5</text>
<text x="197.7" y="68.2">Vdrive</text>
<text x="30.3" y="75.7">100n</text>
<text x="30.3" y="73.3">C14</text>
<text x="40.4" y="75.7">100n</text>
<text x="40.4" y="73.3">C15</text>
<text x="79.4" y="77.1">PD0</text>
<text x="232.3" y="76.4">C6</text>
<text x="262.2" y="72.9">VCC</text>
<text x="79.4" y="79.6">PD1</text>
<text x="79.4" y="82.1">PD2</text>
<text x="117.1" y="83.4">Prog</text>
<text x="118.2" y="80.9">J4</text>
<text x="128.2" y="82.1">D4</text>
<text x="132.6" y="80.6">+5V</text>
<text x="158" y="78">+5V</text>
<text x="194.3" y="78.4">10u</text>
<text x="195.4" y="80.9">C4</text>
<text x="203.3" y="80.9">100n</text>
<text x="205.6" y="78.3">C5</text>
<text x="221.8" y="83.1" transform="rotate(-90 221.8 83.1)">VDD</text>
<text x="222.7" y="82.1">HB</text>
<text x="231.2" y="78.9">680n</text>
<text x="242.5" y="82.3">R3</text>
<text x="268" y="83.4">Q3</text>
<text x="31" y="85.6">+5V</text>
<text x="79.4" y="89.8">PD5</text>
<text x="79.4" y="84.7">PD3</text>
<text x="79.4" y="87.2">PD4</text>
<text x="127.1" y="84.7">400x</text>
<text x="148.3" y="88.5">Receiver</text>
<text x="151.2" y="86">J5</text>
<text x="162.6" y="86">D5</text>
<text x="162.6" y="88.5">400x</text>
<text x="222.7" y="87.2">HO</text>
<text x="242.5" y="84.8">10</text>
<text x="268" y="86">P75NF75</text>
<text x="26" y="93.6">C16</text>
<text x="34.5" y="93.6">R7</text>
<text x="79.4" y="92.3">PD6</text>
<text x="79.4" y="94.8">PD7</text>
<text x="216.4" y="92.3">HI</text>
<text x="222.8" y="92.3">HS</text>
<text x="274.3" y="91">J2</text>
<text x="274.3" y="93.6">Phase_B</text>
<text x="25.5" y="96.1">100n</text>
<text x="34.5" y="96.1">10k</text>
<text x="72" y="98.6" transform="rotate(-90 72 98.6)">GND</text>
<text x="73.3" y="101.6">U4</text>
<text x="164.9" y="96.2">C18</text>
<text x="164.9" y="98.6">22p</text>
<text x="211.9" y="99.9">U2</text>
<text x="216.4" y="97.4">LI</text>
<text x="221.8" y="98.6" transform="rotate(-90 221.8 98.6)">VSS</text>
<text x="223" y="97.4">LO</text>
<text x="242.5" y="99.8">10</text>
<text x="268" y="98.7">Q4</text>
<text x="268" y="101.2">P75NF75</text>
<text x="27" y="103.8">SW1</text>
<text x="27.5" y="106.2">RST</text>
<text x="73.3" y="104.1">ATmega328P-P</text>
<text x="204.5" y="102.3">UCC27282</text>
<text x="242.5" y="102.3">R4</text>
<text x="72.3" y="112.6">R8</text>
<text x="79.9" y="112.6">D1</text>
<text x="71.7" y="115.2">220</text>
<text x="79.4" y="115.2">Red</text>
<text x="128.3" y="117.7">Speed+</text>
<text x="130" y="115.2">SW2</text>
<text x="197.7" y="119">Vdrive</text>
<text x="71.7" y="125.3">220</text>
<text x="72.3" y="122.8">R9</text>
<text x="78.2" y="125.3">Yellow</text>
<text x="79.9" y="122.8">D2</text>
<text x="130" y="125.3">SW3</text>
<text x="262.2" y="123.7">VCC</text>
<text x="128.3" y="127.9">Speed-</text>
<text x="194.3" y="129.2">10u</text>
<text x="195.4" y="131.7">C7</text>
<text x="203.3" y="131.7">100n</text>
<text x="205.6" y="129.1">C8</text>
<text x="231.2" y="129.7">680n</text>
<text x="232.3" y="127.2">C9</text>
<text x="71.7" y="132.9">R10</text>
<text x="71.7" y="135.5">220</text>
<text x="78.5" y="135.5">Green</text>
<text x="79.9" y="132.9">D3</text>
<text x="221.8" y="133.9" transform="rotate(-90 221.8 133.9)">VDD</text>
<text x="222.7" y="132.9">HB</text>
<text x="242.5" y="133.1">R5</text>
<text x="242.5" y="135.6">10</text>
<text x="268" y="134.2">Q5</text>
<text x="268" y="136.8">P75NF75</text>
<text x="216.4" y="143.1">HI</text>
<text x="222.7" y="138">HO</text>
<text x="222.8" y="143.1">HS</text>
<text x="274.3" y="141.8">J3</text>
<text x="216.4" y="148.2">LI</text>
<text x="221.8" y="149.4" transform="rotate(-90 221.8 149.4)">VSS</text>
<text x="223" y="148.2">LO</text>
<text x="268" y="149.5">Q6</text>
<text x="274.3" y="144.4">Phase_C</text>
<text x="68.7" y="155.6">400x</text>
<text x="69.8" y="153.2">D6</text>
<text x="124.6" y="155.6">400x</text>
<text x="125.7" y="153.2">D8</text>
<text x="135.1" y="151.7">+5V</text>
<text x="204.5" y="153.1">UCC27282</text>
<text x="211.9" y="150.7">U3</text>
<text x="242.5" y="153.1">R6</text>
<text x="242.5" y="150.6">10</text>
<text x="268" y="152">P75NF75</text>
<text x="43.8" y="161.8">VCC</text>
<text x="14.7" y="165.5">Bat_In</text>
<text x="16.6" y="163.1">J6</text>
<text x="68" y="164.9">LM317</text>
<text x="69.7" y="162.5">U5</text>
<text x="98.7" y="162.2">Vdrive</text>
<text x="123.2" y="164.9">LM7805</text>
<text x="125.6" y="162.5">U6</text>
<text x="29.8" y="172.3">C19</text>
<text x="39.9" y="172.3">C20</text>
<text x="55.2" y="172.4">C21</text>
<text x="66.3" y="168.5">VI</text>
<text x="72" y="172.5" transform="rotate(-90 72 172.5)">ADJ</text>
<text x="73.3" y="168.5">VO</text>
<text x="83.1" y="172.4">D7</text>
<text x="95.8" y="172.3">C23</text>
<text x="111" y="172.3">C24</text>
<text x="122.2" y="168.5">IN</text>
<text x="127.9" y="172.5" transform="rotate(-90 127.9 172.5)">GND</text>
<text x="128" y="168.5">OUT</text>
<text x="139.1" y="172.4">C25</text>
<text x="162.6" y="172.3">H1</text>
<text x="27.5" y="174.7">1000u</text>
<text x="37.6" y="174.7">1000u</text>
<text x="55.3" y="174.9">10u</text>
<text x="83.1" y="174.8">400x</text>
<text x="92.7" y="177.4">RV1</text>
<text x="92.7" y="179.9">10k</text>
<text x="94.7" y="174.9">470u</text>
<text x="111.2" y="174.7">10u</text>
<text x="139.1" y="174.9">10u</text>
<text x="162.6" y="179.9">M3</text>
<text x="162.6" y="174.9">M3</text>
<text x="162.6" y="177.4">H2</text>
<text x="83.2" y="182.5">C22</text>
<text x="83.2" y="184.9">10u</text>
<text x="162.6" y="185">M3</text>
<text x="162.6" y="182.5">H3</text>
<text x="162.6" y="190.1">M3</text>
<text x="162.6" y="187.6">H4</text>
</g>
<g font-size="1.8" fill="#a90000">
<text x="70.9" y="27.4" transform="rotate(-90 70.9 27.4)">7</text>
<text x="73.4" y="28" transform="rotate(-90 73.4 28)">20</text>
<text x="220.7" y="27.4" transform="rotate(-90 220.7 27.4)">1</text>
<text x="266.1" y="29.9" transform="rotate(-90 266.1 29.9)">2</text>
<text x="55.8" y="32.8">21</text>
<text x="83.8" y="32.8">14</text>
<text x="83.8" y="35.3">15</text>
<text x="226.6" y="30.2">2</text>
<text x="226.6" y="35.3">3</text>
<text x="257.1" y="35">1</text>
<text x="83.8" y="37.8">16</text>
<text x="83.8" y="40.4">17</text>
<text x="213.9" y="40.4">5</text>
<text x="226.6" y="40.4">4</text>
<text x="266.1" y="37.5" transform="rotate(-90 266.1 37.5)">3</text>
<text x="267.9" y="40.4">1</text>
<text x="83.8" y="42.9">18</text>
<text x="83.8" y="45.5">19</text>
<text x="213.9" y="45.5">6</text>
<text x="226.6" y="45.5">8</text>
<text x="266.1" y="45.2" transform="rotate(-90 266.1 45.2)">2</text>
<text x="83.8" y="50.5">10</text>
<text x="84.4" y="48">9</text>
<text x="220.7" y="50.2" transform="rotate(-90 220.7 50.2)">7</text>
<text x="257.1" y="50.2">1</text>
<text x="266.1" y="52.8" transform="rotate(-90 266.1 52.8)">3</text>
<text x="83.8" y="55.6">23</text>
<text x="83.8" y="58.2">24</text>
<text x="83.8" y="60.7">25</text>
<text x="83.8" y="63.2">26</text>
<text x="83.8" y="65.8">27</text>
<text x="83.8" y="68.3">28</text>
<text x="84.4" y="70.9">1</text>
<text x="84.4" y="75.9">2</text>
<text x="84.4" y="78.5">3</text>
<text x="84.4" y="81">4</text>
<text x="84.4" y="83.6">5</text>
<text x="220.7" y="78.2" transform="rotate(-90 220.7 78.2)">1</text>
<text x="226.6" y="81">2</text>
<text x="266.1" y="80.7" transform="rotate(-90 266.1 80.7)">2</text>
<text x="83.8" y="88.6">11</text>
<text x="84.4" y="86.1">6</text>
<text x="121.8" y="86.1">1</text>
<text x="121.8" y="88.6">2</text>
<text x="226.6" y="86.1">3</text>
<text x="257.1" y="85.8">1</text>
<text x="266.1" y="88.3" transform="rotate(-90 266.1 88.3)">3</text>
<text x="83.8" y="93.7">13</text>
<text x="83.8" y="91.2">12</text>
<text x="121.8" y="91.2">3</text>
<text x="121.8" y="93.7">4</text>
<text x="154.9" y="91.2">1</text>
<text x="154.9" y="93.7">2</text>
<text x="213.9" y="91.2">5</text>
<text x="226.6" y="91.2">4</text>
<text x="266.1" y="96" transform="rotate(-90 266.1 96)">2</text>
<text x="267.9" y="91.2">1</text>
<text x="70.9" y="101" transform="rotate(-90 70.9 101)">8</text>
<text x="121.8" y="96.3">5</text>
<text x="121.8" y="98.8">6</text>
<text x="154.9" y="96.3">3</text>
<text x="213.9" y="96.3">6</text>
<text x="220.7" y="101" transform="rotate(-90 220.7 101)">7</text>
<text x="226.6" y="96.3">8</text>
<text x="257.1" y="101">1</text>
<text x="35" y="106.8" transform="rotate(-90 35 106.8)">2</text>
<text x="35" y="102.9" transform="rotate(-90 35 102.9)">1</text>
<text x="266.1" y="103.6" transform="rotate(-90 266.1 103.6)">3</text>
<text x="129.5" y="121.4">1</text>
<text x="133.3" y="121.4">2</text>
<text x="129.5" y="131.5">1</text>
<text x="133.3" y="131.5">2</text>
<text x="220.7" y="129" transform="rotate(-90 220.7 129)">1</text>
<text x="226.6" y="131.8">2</text>
<text x="266.1" y="131.5" transform="rotate(-90 266.1 131.5)">2</text>
<text x="226.6" y="136.9">3</text>
<text x="257.1" y="136.6">1</text>
<text x="213.9" y="142">5</text>
<text x="226.6" y="142">4</text>
<text x="266.1" y="139.1" transform="rotate(-90 266.1 139.1)">3</text>
<text x="267.9" y="142">1</text>
<text x="213.9" y="147.1">6</text>
<text x="226.6" y="147.1">8</text>
<text x="266.1" y="146.8" transform="rotate(-90 266.1 146.8)">2</text>
<text x="220.7" y="151.8" transform="rotate(-90 220.7 151.8)">7</text>
<text x="257.1" y="151.8">1</text>
<text x="266.1" y="154.4" transform="rotate(-90 266.1 154.4)">3</text>
<text x="20.2" y="167.4">2</text>
<text x="64.1" y="167.4">3</text>
<text x="76.8" y="167.4">2</text>
<text x="119.9" y="167.4">1</text>
<text x="132.6" y="167.4">3</text>
<text x="20.2" y="169.9">1</text>
<text x="70.9" y="174.7" transform="rotate(-90 70.9 174.7)">1</text>
<text x="126.7" y="174.7" transform="rotate(-90 126.7 174.7)">2</text>
</g>
<g font-size="1.8" fill="#0000c2">
<text x="216.8" y="60.7">Phase</text>
<text x="223.7" y="60.7">A Half-Bridge</text>
<text x="238.6" y="60.7">Gate</text>
<text x="244" y="60.7">Driver</text>
<text x="264.1" y="60.7">Phase</text>
<text x="270.9" y="60.7">A Half-Bridge</text>
<text x="114.3" y="70.9">Resistors</text>
<text x="124.2" y="70.9">must</text>
<text x="129.9" y="70.9">be</text>
<text x="133.4" y="70.9">1%</text>
<text x="137.2" y="70.9">or</text>
<text x="140.3" y="70.9">better</text>
<text x="158.1" y="70.9">Zero-Crossing</text>
<text x="173.2" y="70.9">Detection</text>
<text x="183.3" y="70.9">Network</text>
<text x="139.1" y="109">Serial</text>
<text x="167.7" y="109">PWM Input</text>
<text x="216.7" y="111.5">Phase</text>
<text x="223.5" y="111.5">B</text>
<text x="226" y="111.5">Half-Bridge</text>
<text x="238.6" y="111.5">Gate</text>
<text x="244" y="111.5">Driver</text>
<text x="263.9" y="111.5">Phase</text>
<text x="270.8" y="111.5">B</text>
<text x="273.2" y="111.5">Half-Bridge</text>
<text x="137.4" y="139.5">Buttons</text>
<text x="107.5" y="144.5">MCU</text>
<text x="216.7" y="162.3">Phase</text>
<text x="223.5" y="162.3">C Half-Bridge</text>
<text x="238.6" y="162.3">Gate</text>
<text x="244" y="162.3">Driver</text>
<text x="263.9" y="162.3">Phase</text>
<text x="270.8" y="162.3">C Half-Bridge</text>
<text x="29.6" y="195.3">MOSFET Power</text>
<text x="44.7" y="195.3">Supply</text>
<text x="81.9" y="195.3">Gate</text>
<text x="87.3" y="195.3">Driver</text>
<text x="94" y="195.3">Power</text>
<text x="100.8" y="195.3">Supply</text>
<text x="128.4" y="195.3">5V</text>
<text x="131.9" y="195.3">Power</text>
<text x="138.7" y="195.3">Supply</text>
</g>
<g font-size="1.8" fill="#989898">
<text x="35.9" y="106.2">100n</text>
<text x="37" y="103.8">C17</text>
</g>
<g font-size=".9" fill="#a90000">
<text x="89" y="177.5">2</text>
<text x="91.2" y="176" transform="rotate(-90 91.2 176)">1</text>
<text x="91.2" y="180.5" transform="rotate(-90 91.2 180.5)">3</text>
</g>
</svg>
